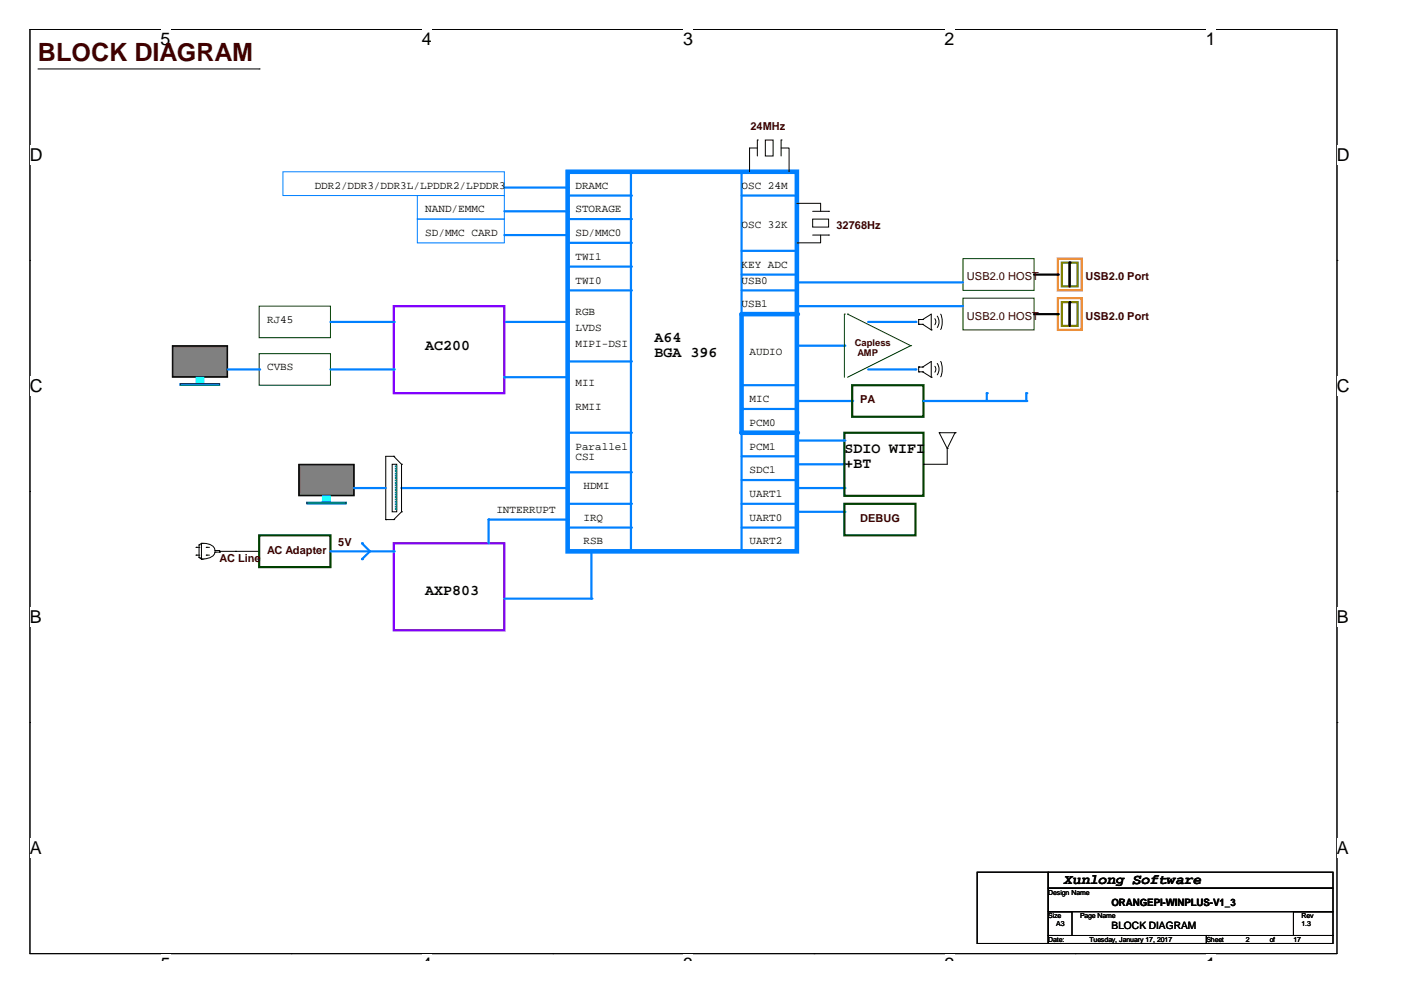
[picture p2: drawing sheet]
<svg xmlns="http://www.w3.org/2000/svg" width="297mm" height="210mm" viewBox="0 0 297 210" stroke-linecap="round" stroke-linejoin="round" font-family="sans-serif">
<path d="M6.3 6.2h277.2v196h-277.2z" fill="none" stroke="#000" stroke-width=".21"/>
<g fill="#fff">
<path d="M34 6.2h2.2v4.3h-2.2z"/>
<path d="M34 202.2h2.2v1.4h-2.2z"/>
</g>
<path d="M61.8 6.2h.1M61.8 202.2h.1" fill="none" stroke="#000" stroke-width=".21"/>
<g fill="#fff">
<path d="M89.5 6.2h2.1v4.3h-2.1z"/>
<path d="M89.5 202.2h2.1v1.4h-2.1z"/>
</g>
<path d="M117.2 6.2h.1M117.2 202.2h.1" fill="none" stroke="#000" stroke-width=".21"/>
<g fill="#fff">
<path d="M144.9 6.2h2.1v4.3h-2.1z"/>
<path d="M144.9 202.2h2.1v1.4h-2.1z"/>
</g>
<path d="M172.6 6.2h.1M172.6 202.2h.1" fill="none" stroke="#000" stroke-width=".21"/>
<g fill="#fff">
<path d="M200.3 6.2h2.1v4.3h-2.1z"/>
<path d="M200.3 202.2h2.1v1.4h-2.1z"/>
</g>
<path d="M228 6.2h.1M228 202.2h.1" fill="none" stroke="#000" stroke-width=".21"/>
<g fill="#fff">
<path d="M255.7 6.2h2.1v4.3h-2.1z"/>
<path d="M255.7 202.2h2.1v1.4h-2.1z"/>
<path d="M6.3 30.7h2.8v4.2h-2.8z"/>
<path d="M283.5 30.7h2.7v4.2h-2.7z"/>
<path d="M6.3 79.7h2.8v4.2h-2.8z"/>
<path d="M283.5 79.7h2.7v4.2h-2.7z"/>
</g>
<path d="M6.3 55.2h.1M283.5 55.2h.1" fill="none" stroke="#000" stroke-width=".21"/>
<g fill="#fff">
<path d="M6.3 128.7h2.6v4.2h-2.6z"/>
<path d="M283.5 128.7h2.5v4.2h-2.5z"/>
</g>
<path d="M6.3 104.2h.1M283.5 104.2h.1" fill="none" stroke="#000" stroke-width=".21"/>
<g fill="#fff">
<path d="M6.3 177.6h2.6v4.3h-2.6z"/>
<path d="M283.5 177.6h2.5v4.3h-2.5z"/>
</g>
<path d="M8 14.6h46.9M54.9 14.6h.1M6.3 153.2h.1M283.5 153.2h.1" fill="none" stroke="#000" stroke-width=".21"/>
<path d="M120.4 36.4h48.6v80.5h-48.6z" fill="none" stroke="#0080ff" stroke-width=".97"/>
<path d="M133.8 36.4v80.5" fill="none" stroke="#0080ff" stroke-width=".47"/>
<circle cx="133.8" cy="116.9" r=".23" fill="#0080ff"/>
<path d="M120.4 36.4h11.7" fill="none" stroke="#0080ff" stroke-width=".47"/>
<circle cx="132.1" cy="36.4" r=".23" fill="#0080ff"/>
<path d="M60 36.4h46.9v5.1h-46.9z" fill="none" stroke="#0080ff" stroke-width=".21"/>
<path d="M120.4 41.5h13.4" fill="none" stroke="#0080ff" stroke-width=".47"/>
<circle cx="133.8" cy="41.5" r=".23" fill="#0080ff"/>
<path d="M88.5 41.5h18.4v5h-18.4z" fill="none" stroke="#0080ff" stroke-width=".21"/>
<path d="M120.4 46.5h13.4" fill="none" stroke="#0080ff" stroke-width=".47"/>
<circle cx="133.8" cy="46.5" r=".23" fill="#0080ff"/>
<path d="M88.5 46.5h18.4v5h-18.4z" fill="none" stroke="#0080ff" stroke-width=".21"/>
<path d="M120.4 51.5h13.4" fill="none" stroke="#0080ff" stroke-width=".47"/>
<circle cx="133.8" cy="51.5" r=".23" fill="#0080ff"/>
<path d="M120.4 61.6h13.4" fill="none" stroke="#0080ff" stroke-width=".47"/>
<circle cx="133.8" cy="61.6" r=".23" fill="#0080ff"/>
<path d="M157.2 36.4v30.2" fill="none" stroke="#0080ff" stroke-width=".47"/>
<circle cx="157.2" cy="66.6" r=".23" fill="#0080ff"/>
<path d="M147.2 36.4h21.8" fill="none" stroke="#0080ff" stroke-width=".47"/>
<circle cx="169" cy="36.4" r=".23" fill="#0080ff"/>
<path d="M157.2 41.5h11.8" fill="none" stroke="#0080ff" stroke-width=".47"/>
<circle cx="169" cy="41.5" r=".23" fill="#0080ff"/>
<path d="M157.2 53.2h11.8" fill="none" stroke="#0080ff" stroke-width=".47"/>
<circle cx="169" cy="53.2" r=".23" fill="#0080ff"/>
<path d="M157.2 66.6h11.8" fill="none" stroke="#0080ff" stroke-width=".97"/>
<circle cx="169" cy="66.6" r=".49" fill="#0080ff"/>
<path d="M157.2 58.2h11.8" fill="none" stroke="#0080ff" stroke-width=".47"/>
<circle cx="169" cy="58.2" r=".23" fill="#0080ff"/>
<path d="M120.4 76.6h13.4" fill="none" stroke="#0080ff" stroke-width=".47"/>
<circle cx="133.8" cy="76.6" r=".23" fill="#0080ff"/>
<path d="M120.4 106.8h13.4" fill="none" stroke="#0080ff" stroke-width=".47"/>
<circle cx="133.8" cy="106.8" r=".23" fill="#0080ff"/>
<path d="M157.2 91.8v25.1" fill="none" stroke="#0080ff" stroke-width=".47"/>
<circle cx="157.2" cy="116.9" r=".23" fill="#0080ff"/>
<path d="M157.2 61.6h11.8" fill="none" stroke="#0080ff" stroke-width=".47"/>
<circle cx="169" cy="61.6" r=".23" fill="#0080ff"/>
<path d="M157.2 91.8h11.8" fill="none" stroke="#0080ff" stroke-width=".97"/>
<circle cx="169" cy="91.8" r=".49" fill="#0080ff"/>
<path d="M157.2 96.7h11.8" fill="none" stroke="#0080ff" stroke-width=".47"/>
<circle cx="169" cy="96.7" r=".23" fill="#0080ff"/>
<path d="M169 98.4h10" fill="none" stroke="#0080ff" stroke-width=".47"/>
<circle cx="179" cy="98.4" r=".23" fill="#0080ff"/>
<path d="M169 103.5h10" fill="none" stroke="#0080ff" stroke-width=".47"/>
<circle cx="179" cy="103.5" r=".23" fill="#0080ff"/>
<path d="M120.4 91.8h13.4" fill="none" stroke="#0080ff" stroke-width=".47"/>
<circle cx="133.8" cy="91.8" r=".23" fill="#0080ff"/>
<path d="M63.3 98.4h11.8v6.7h-11.8z" fill-rule="evenodd" fill="#000" stroke="#000" stroke-width=".21"/>
<path d="M63.7 98.8h11.1v6h-11.1z" fill-rule="evenodd" fill="#808080" stroke="#808080" stroke-width=".21"/>
<g fill="#0ff" stroke="#0ff" stroke-width=".21">
<path d="M68.4 105.1h1.7v1.7h-1.7z" fill-rule="evenodd"/>
<path d="M65 106.5h8.4v.3h-8.4z" fill-rule="evenodd"/>
</g>
<path d="M65 106.5h8.4v.3h-8.4z" fill="none" stroke="#004040" stroke-width=".21"/>
<path d="M85.1 103.5h35.3" fill="none" stroke="#0080ff" stroke-width=".47"/>
<circle cx="85.1" cy="103.5" r=".23" fill="#0080ff"/>
<path d="M83.1 98.4h1v10.1h-1zM83.5 96.7h.1M83.5 96.7h-1.7v13.5M83.5 96.7l1.6 1.7M85.1 98.4h.1M85.1 98.4v10.1M81.8 110.2h.1M81.8 110.2h1.7M83.5 110.2h.1M85.1 108.5h.1M85.1 108.5l-1.6 1.7" fill="none" stroke="#000" stroke-width=".21"/>
<g fill="#008080" stroke="#008080" stroke-width=".21">
<path d="M83.8 98.8h.3v.1h-.3z" fill-rule="evenodd"/>
<path d="M83.8 99.3h.3v.2h-.3z" fill-rule="evenodd"/>
<path d="M83.8 99.8h.3v.2h-.3z" fill-rule="evenodd"/>
<path d="M83.8 100.3h.3v.2h-.3z" fill-rule="evenodd"/>
<path d="M83.8 100.8h.3v.1h-.3z" fill-rule="evenodd"/>
<path d="M83.8 101.8h.3v.2h-.3z" fill-rule="evenodd"/>
<path d="M83.8 102.3h.3v.2h-.3z" fill-rule="evenodd"/>
<path d="M83.8 101.3h.3v.1h-.3z" fill-rule="evenodd"/>
<path d="M83.8 102.8h.3v.2h-.3z" fill-rule="evenodd"/>
<path d="M83.8 103.8h.3v.2h-.3z" fill-rule="evenodd"/>
<path d="M83.8 104.3h.3v.2h-.3z" fill-rule="evenodd"/>
<path d="M83.8 103.3h.3v.2h-.3z" fill-rule="evenodd"/>
<path d="M83.8 104.8h.3v.2h-.3z" fill-rule="evenodd"/>
<path d="M83.8 105.8h.3v.2h-.3z" fill-rule="evenodd"/>
<path d="M83.8 106.3h.3v.2h-.3z" fill-rule="evenodd"/>
<path d="M83.8 105.3h.3v.2h-.3z" fill-rule="evenodd"/>
<path d="M83.8 106.8h.3v.2h-.3z" fill-rule="evenodd"/>
<path d="M83.8 107.8h.3v.2h-.3z" fill-rule="evenodd"/>
<path d="M83.8 107.3h.3v.2h-.3z" fill-rule="evenodd"/>
</g>
<path d="M75.1 103.5h6.7" fill="none" stroke="#0080ff" stroke-width=".47"/>
<circle cx="75.1" cy="103.5" r=".23" fill="#0080ff"/>
<g fill="none" stroke="#000" stroke-width=".21">
<path d="M160.6 29.7h.1M160.6 29.7v3.4M160.6 31.4h-1.7v5M162.3 29.7h1.6v3.4h-1.6zM165.6 31.4h1.7v5M165.6 29.7h.1M165.6 29.7v3.4M169 43.1h5v1.7M172.3 46.5h3.4v1.6h-3.4zM172.3 44.8h3.4M172.3 49.8h3.4M174 49.8v1.7h-5"/>
<path d="M175.7 44.8h.1M175.7 49.8h.1M41.6 116h.1M41.6 117.7h.1M41.6 116h.8M41.6 117.7h.8M42.2 115.5h.1M42.2 118.2h.1M42.2 118.2l.5 .3M42.2 115.5v2.7M42.7 115.2h.5a2.03 2.03 0 0 1 2.3 1.4v.1M42.7 115.2h.1"/>
<path d="M42.7 118.5h.1M42.7 118.5h.5M42.7 115.2v3.3M42.7 115.2l-.5 .3M43.7 117.7h.1M43.7 116h.1M43.7 116h.7M43.7 117.7h.7M45.5 117a1.67 1.67 0 0 1-1.7 1.4l-.6 .1M45.6 116.7h.1M45.6 117.1h.1M45.6 116.7h1v.4"/>
<path d="M45.6 117.1h1M46.6 117.1h.1M46.6 116.9h.1M46.6 116.9h8.3M50 116.9h.1"/>
</g>
<path d="M83.5 115.2h23.4v18.5h-23.4z" fill="none" stroke="#8000ff" stroke-width=".47"/>
<path d="M54.9 113.5h15.2v6.7h-15.2z" fill="none" stroke="#004000" stroke-width=".47"/>
<path d="M70.1 116.9h13.4" fill="none" stroke="#0080ff" stroke-width=".47"/>
<circle cx="83.5" cy="116.9" r=".23" fill="#0080ff"/>
<path d="M76.8 115.2l1.6 1.7" fill="none" stroke="#0080ff" stroke-width=".47"/>
<circle cx="76.8" cy="115.2" r=".23" fill="#0080ff"/>
<path d="M78.4 116.9l-1.6 1.6" fill="none" stroke="#0080ff" stroke-width=".47"/>
<circle cx="76.8" cy="118.5" r=".23" fill="#0080ff"/>
<path d="M120.4 111.9h13.4" fill="none" stroke="#0080ff" stroke-width=".47"/>
<circle cx="133.8" cy="111.9" r=".23" fill="#0080ff"/>
<path d="M103.6 110.2h16.8" fill="none" stroke="#0080ff" stroke-width=".47"/>
<circle cx="120.4" cy="110.2" r=".23" fill="#0080ff"/>
<path d="M106.9 126.9h18.5" fill="none" stroke="#0080ff" stroke-width=".47"/>
<circle cx="125.4" cy="126.9" r=".23" fill="#0080ff"/>
<path d="M103.6 110.2v5" fill="none" stroke="#0080ff" stroke-width=".47"/>
<circle cx="103.6" cy="110.2" r=".23" fill="#0080ff"/>
<path d="M179 91.8h16.8v13.3h-16.8z" fill="none" stroke="#004000" stroke-width=".47"/>
<path d="M169 93.4h10" fill="none" stroke="#0080ff" stroke-width=".47"/>
<circle cx="179" cy="93.4" r=".23" fill="#0080ff"/>
<path d="M157.2 86.7h11.8" fill="none" stroke="#0080ff" stroke-width=".47"/>
<circle cx="169" cy="86.7" r=".23" fill="#0080ff"/>
<path d="M157.2 101.8h11.8" fill="none" stroke="#0080ff" stroke-width=".47"/>
<circle cx="169" cy="101.8" r=".23" fill="#0080ff"/>
<path d="M195.8 98.4h.1M199.1 91.8h.1M199.1 91.8l1.7 3.3M199.1 91.8h3.4M200.8 95.1h.1M200.8 95.1v3.3h-5M202.5 91.8h.1M202.5 91.8l-1.7 3.3" fill="none" stroke="#000" stroke-width=".21"/>
<path d="M224.3 54.8h5v6.8h-5z" fill="none" stroke="#ff8000" stroke-width=".47"/>
<path d="M225.1 55.7h1.7v5h-1.7zM226.8 55.7h1.7v5h-1.7z" fill="none" stroke="#808000" stroke-width=".47"/>
<path d="M219.2 58.2h5.1M226.8 55.7v5" fill="none" stroke="#000" stroke-width=".47"/>
<g fill="#000">
<circle cx="224.3" cy="58.2" r=".23"/>
<circle cx="226.8" cy="55.7" r=".23"/>
</g>
<path d="M204.2 54.8h15v6.8h-15z" fill="none" stroke="#004000" stroke-width=".21"/>
<path d="M169 59.9h35.2" fill="none" stroke="#0080ff" stroke-width=".47"/>
<circle cx="169" cy="59.9" r=".23" fill="#0080ff"/>
<path d="M125.4 116.9v10" fill="none" stroke="#0080ff" stroke-width=".47"/>
<circle cx="125.4" cy="116.9" r=".23" fill="#0080ff"/>
<path d="M120.4 56.5h13.4" fill="none" stroke="#0080ff" stroke-width=".47"/>
<circle cx="133.8" cy="56.5" r=".23" fill="#0080ff"/>
<path d="M157.2 66.6v25.2" fill="none" stroke="#0080ff" stroke-width=".97"/>
<circle cx="157.2" cy="91.8" r=".49" fill="#0080ff"/>
<path d="M106.9 49.8h13.5" fill="none" stroke="#0080ff" stroke-width=".47"/>
<circle cx="120.4" cy="49.8" r=".23" fill="#0080ff"/>
<path d="M106.9 44.8h13.5" fill="none" stroke="#0080ff" stroke-width=".47"/>
<circle cx="120.4" cy="44.8" r=".23" fill="#0080ff"/>
<path d="M106.9 39.8h13.5" fill="none" stroke="#0080ff" stroke-width=".47"/>
<circle cx="120.4" cy="39.8" r=".23" fill="#0080ff"/>
<path d="M169 85h11.7" fill="none" stroke="#0080ff" stroke-width=".47"/>
<circle cx="180.7" cy="85" r=".23" fill="#0080ff"/>
<path d="M169 73.3h10" fill="none" stroke="#0080ff" stroke-width=".47"/>
<circle cx="179" cy="73.3" r=".23" fill="#0080ff"/>
<path d="M204.2 63.2h15v6.7h-15z" fill="none" stroke="#004000" stroke-width=".21"/>
<path d="M169 64.9h35.2" fill="none" stroke="#0080ff" stroke-width=".47"/>
<circle cx="169" cy="64.9" r=".23" fill="#0080ff"/>
<path d="M224.3 63.2h5v6.7h-5z" fill="none" stroke="#ff8000" stroke-width=".47"/>
<path d="M225.1 64.1h1.7v5h-1.7zM226.8 64.1h1.7v5h-1.7z" fill="none" stroke="#808000" stroke-width=".47"/>
<path d="M219.2 66.6h5.1M226.8 64.1v5" fill="none" stroke="#000" stroke-width=".47"/>
<g fill="#000">
<circle cx="224.3" cy="66.6" r=".23"/>
<circle cx="226.8" cy="64.1" r=".23"/>
</g>
<path d="M157.2 106.8h11.8" fill="none" stroke="#0080ff" stroke-width=".47"/>
<circle cx="169" cy="106.8" r=".23" fill="#0080ff"/>
<path d="M169 108.5h10" fill="none" stroke="#0080ff" stroke-width=".47"/>
<circle cx="179" cy="108.5" r=".23" fill="#0080ff"/>
<path d="M157.2 111.9h11.8" fill="none" stroke="#0080ff" stroke-width=".47"/>
<circle cx="169" cy="111.9" r=".23" fill="#0080ff"/>
<path d="M157.2 81.7h11.8" fill="none" stroke="#0080ff" stroke-width=".47"/>
<circle cx="169" cy="81.7" r=".23" fill="#0080ff"/>
<path d="M180.7 81.7h15.1v6.7h-15.1z" fill="none" stroke="#004000" stroke-width=".47"/>
<path d="M195.8 85h21.8" fill="none" stroke="#0080ff" stroke-width=".47"/>
<circle cx="217.6" cy="85" r=".23" fill="#0080ff"/>
<path d="M209.2 83.4v1.6" fill="none" stroke="#0080ff" stroke-width=".47"/>
<circle cx="209.2" cy="83.4" r=".23" fill="#0080ff"/>
<path d="M217.6 83.4v1.6" fill="none" stroke="#0080ff" stroke-width=".47"/>
<circle cx="217.6" cy="83.4" r=".23" fill="#0080ff"/>
<path d="M36.5 73.3h11.8v6.7h-11.8z" fill-rule="evenodd" fill="#000" stroke="#000" stroke-width=".21"/>
<g fill="#0ff" stroke="#0ff" stroke-width=".21">
<path d="M41.6 80h1.6v1.7h-1.6z" fill-rule="evenodd"/>
<path d="M38.2 81.3h8.4v.4h-8.4z" fill-rule="evenodd"/>
</g>
<path d="M38.2 81.3h8.4v.4h-8.4z" fill="none" stroke="#004040" stroke-width=".21"/>
<path d="M36.9 73.6h11v6h-11z" fill-rule="evenodd" fill="#808080" stroke="#808080" stroke-width=".21"/>
<path d="M106.9 68.3h13.5" fill="none" stroke="#0080ff" stroke-width=".47"/>
<circle cx="106.9" cy="68.3" r=".23" fill="#0080ff"/>
<path d="M120.4 100.1h13.4" fill="none" stroke="#0080ff" stroke-width=".47"/>
<circle cx="133.8" cy="100.1" r=".23" fill="#0080ff"/>
<path d="M83.5 64.9h23.4v18.5h-23.4z" fill="none" stroke="#8000ff" stroke-width=".47"/>
<path d="M106.9 80h13.5" fill="none" stroke="#0080ff" stroke-width=".47"/>
<circle cx="106.9" cy="80" r=".23" fill="#0080ff"/>
<path d="M179 106.8h15.1v6.7h-15.1z" fill="none" stroke="#004000" stroke-width=".47"/>
<path d="M54.9 64.9h15.2v6.7h-15.2zM54.9 75h15.2v6.7h-15.2z" fill="none" stroke="#004000" stroke-width=".21"/>
<path d="M70.1 68.3h13.4" fill="none" stroke="#0080ff" stroke-width=".47"/>
<circle cx="83.5" cy="68.3" r=".23" fill="#0080ff"/>
<path d="M70.1 78.3h13.4" fill="none" stroke="#0080ff" stroke-width=".47"/>
<circle cx="83.5" cy="78.3" r=".23" fill="#0080ff"/>
<path d="M48.3 78.3h6.6" fill="none" stroke="#0080ff" stroke-width=".47"/>
<circle cx="54.9" cy="78.3" r=".23" fill="#0080ff"/>
<g fill="none" stroke="#000" stroke-width=".21">
<path d="M194.8 67.7h.1M194.8 68.8h.1M194.8 77.8h.1M194.8 78.8h.1M194.8 67.7h.8M194.8 67.7v1.1M194.8 77.8v1M194.8 68.8h.8M194.8 77.8h.8M194.8 78.8h.8M195.6 67.7h.1M195.6 68.8h.1"/>
<path d="M195.6 77.8h.1M195.6 78.8h.1M195.6 67.7l1.8-1.1v3.3M195.6 77.8l1.8-1.2v3.4M195.6 68.8l1.8 1.1M195.6 78.8l1.8 1.2M197.4 69.9h.1M197.4 80h.1M198.2 67.6l.2 .6-.2 .6M198.2 77.7l.2 .6-.2 .6M198.7 67a2.1 2.1 0 0 1 0 2.4M198.7 77.1a2.1 2.1 0 0 1 0 2.4"/>
<path d="M199.4 66.6a4.1 4.1 0 0 1 0 3.3M199.4 76.6a4.1 4.1 0 0 1 0 3.3"/>
</g>
<path d="M179 66.6h.1M179 66.6v13.4M179.7 66.6h.1M179.7 66.6l13.4 6.7M193.1 73.3h.1M193.1 73.3l-13.4 6.7" fill="none" stroke="#004000" stroke-width=".21"/>
<path d="M184.1 68.3h10" fill="none" stroke="#0080ff" stroke-width=".47"/>
<circle cx="194.1" cy="68.3" r=".23" fill="#0080ff"/>
<path d="M184.1 78.3h10" fill="none" stroke="#0080ff" stroke-width=".47"/>
<circle cx="194.1" cy="78.3" r=".23" fill="#0080ff"/>
<path d="M207.2 184.9h15v15.1h-15zM222.2 184.9h60.4v3.4h-60.4zM222.2 188.3h60.4v5h-60.4zM222.2 193.3h5.1v5h-5.1zM222.2 198.3h33.6v1.7h-33.6zM255.8 198.3h26.8v1.7h-26.8zM274.2 193.3h8.4v5h-8.4z" fill="none" stroke="#000" stroke-width=".21"/>
<text font-size="5.3" fill="#400000" x="8" y="12.8">BLOCK DIAGRAM</text>
<g font-size="3.8">
<text x="34" y="9.6">5</text>
<text x="89.5" y="9.6">4</text>
<text x="144.9" y="9.6">3</text>
<text x="200.3" y="9.6">2</text>
<text x="255.7" y="9.6">1</text>
<text x="6.3" y="34.1">D</text>
<text x="283.5" y="34.1">D</text>
<text x="6.3" y="83.1">C</text>
<text x="283.5" y="83.1">C</text>
<text x="6.3" y="132.1">B</text>
<text x="283.5" y="132.1">B</text>
<text x="6.3" y="181">A</text>
<text x="283.5" y="181">A</text>
<text x="34" y="205.6">5</text>
<text x="89.5" y="205.6">4</text>
<text x="144.9" y="205.6">3</text>
<text x="200.3" y="205.6">2</text>
<text x="255.7" y="205.6">1</text>
</g>
<g font-size="3.2">
<text x="90.2" y="74.2">AC200</text>
<text x="138.8" y="72.6">A64</text>
<text x="138.8" y="75.7">BGA 396</text>
<text x="179" y="96">SDIO WIFI</text>
<text x="179" y="99.2">+BT</text>
<text x="90.2" y="126.2">AXP803</text>
</g>
<text font-size="3" x="225.6" y="187.5">Xunlong Software</text>
<g font-size="2.3" fill="#400000">
<text x="159.1" y="27.5">24MHz</text>
<text x="177.3" y="48.6">32768Hz</text>
<text x="205" y="59.4">USB2.0 HOST</text>
<text x="230.2" y="59.4">USB2.0 Port</text>
<text x="205" y="67.7">USB2.0 HOST</text>
<text x="230.2" y="67.7">USB2.0 Port</text>
<text x="182.4" y="85.5">PA</text>
<text x="182.4" y="110.7">DEBUG</text>
<text x="46.6" y="119.1">AC Line</text>
<text x="56.6" y="117.4">AC Adapter</text>
<text x="71.7" y="115.7">5V</text>
</g>
<g font-size="2.3">
<text x="66.7" y="40">DDR2/DDR3/DDR3L/LPDDR2/LPDDR3</text>
<text x="122" y="40">DRAMC</text>
<text x="157.2" y="40">OSC 24M</text>
<text x="90.2" y="45">NAND/EMMC</text>
<text x="122" y="45">STORAGE</text>
<text x="90.2" y="50.1">SD/MMC CARD</text>
<text x="122" y="50.1">SD/MMC0</text>
<text x="157.2" y="48.4">OSC 32K</text>
<text x="122" y="55.1">TWI1</text>
<text x="157.2" y="56.7">KEY ADC</text>
<text x="122" y="60.1">TWI0</text>
<text x="157.2" y="60.1">USB0</text>
<text x="157.2" y="65.1">USB1</text>
<text x="56.6" y="68.5">RJ45</text>
<text x="122" y="66.8">RGB</text>
<text x="122" y="70.2">LVDS</text>
<text x="122" y="73.5">MIPI-DSI</text>
<text x="158.9" y="75.2">AUDIO</text>
<text x="56.6" y="78.5">CVBS</text>
<text x="122" y="81.9">MII</text>
<text x="122" y="86.9">RMII</text>
<text x="158.9" y="85.3">MIC</text>
<text x="122" y="95.3">Parallel</text>
<text x="158.9" y="95.3">PCM1</text>
<text x="158.9" y="90.3">PCM0</text>
<text x="122" y="97.6">CSI</text>
<text x="158.9" y="100.3">SDC1</text>
<text x="123.7" y="103.7">HDMI</text>
<text x="158.9" y="105.4">UART1</text>
<text x="105.2" y="108.7">INTERRUPT</text>
<text x="123.7" y="110.4">IRQ</text>
<text x="158.9" y="110.4">UART0</text>
<text x="123.7" y="115.4">RSB</text>
<text x="158.9" y="115.4">UART2</text>
</g>
<g font-size="2.2">
<text x="235.7" y="192">ORANGEPI-WINPLUS-V1_3</text>
<text x="235.7" y="197">BLOCK DIAGRAM</text>
</g>
<g font-size="2" fill="#400000">
<text x="181.2" y="73.5">Capless</text>
<text x="181.8" y="75.5">AMP</text>
</g>
<g font-size="1.5">
<text x="222.2" y="189.7">Design Name</text>
<text x="222.2" y="194.7">Size</text>
<text x="223.9" y="196.4">A3</text>
<text x="229" y="194.7">Page Name</text>
<text x="275.9" y="194.7">Rev</text>
<text x="275.9" y="196.4">1.3</text>
<text x="222.2" y="199.7">Date:</text>
<text x="231" y="199.7">Tuesday, January 17, 2017</text>
<text x="255.8" y="199.7">Sheet</text>
<text x="264.2" y="199.7">2</text>
<text x="269.2" y="199.7">of</text>
<text x="274.2" y="199.7">17</text>
</g>
</svg>
